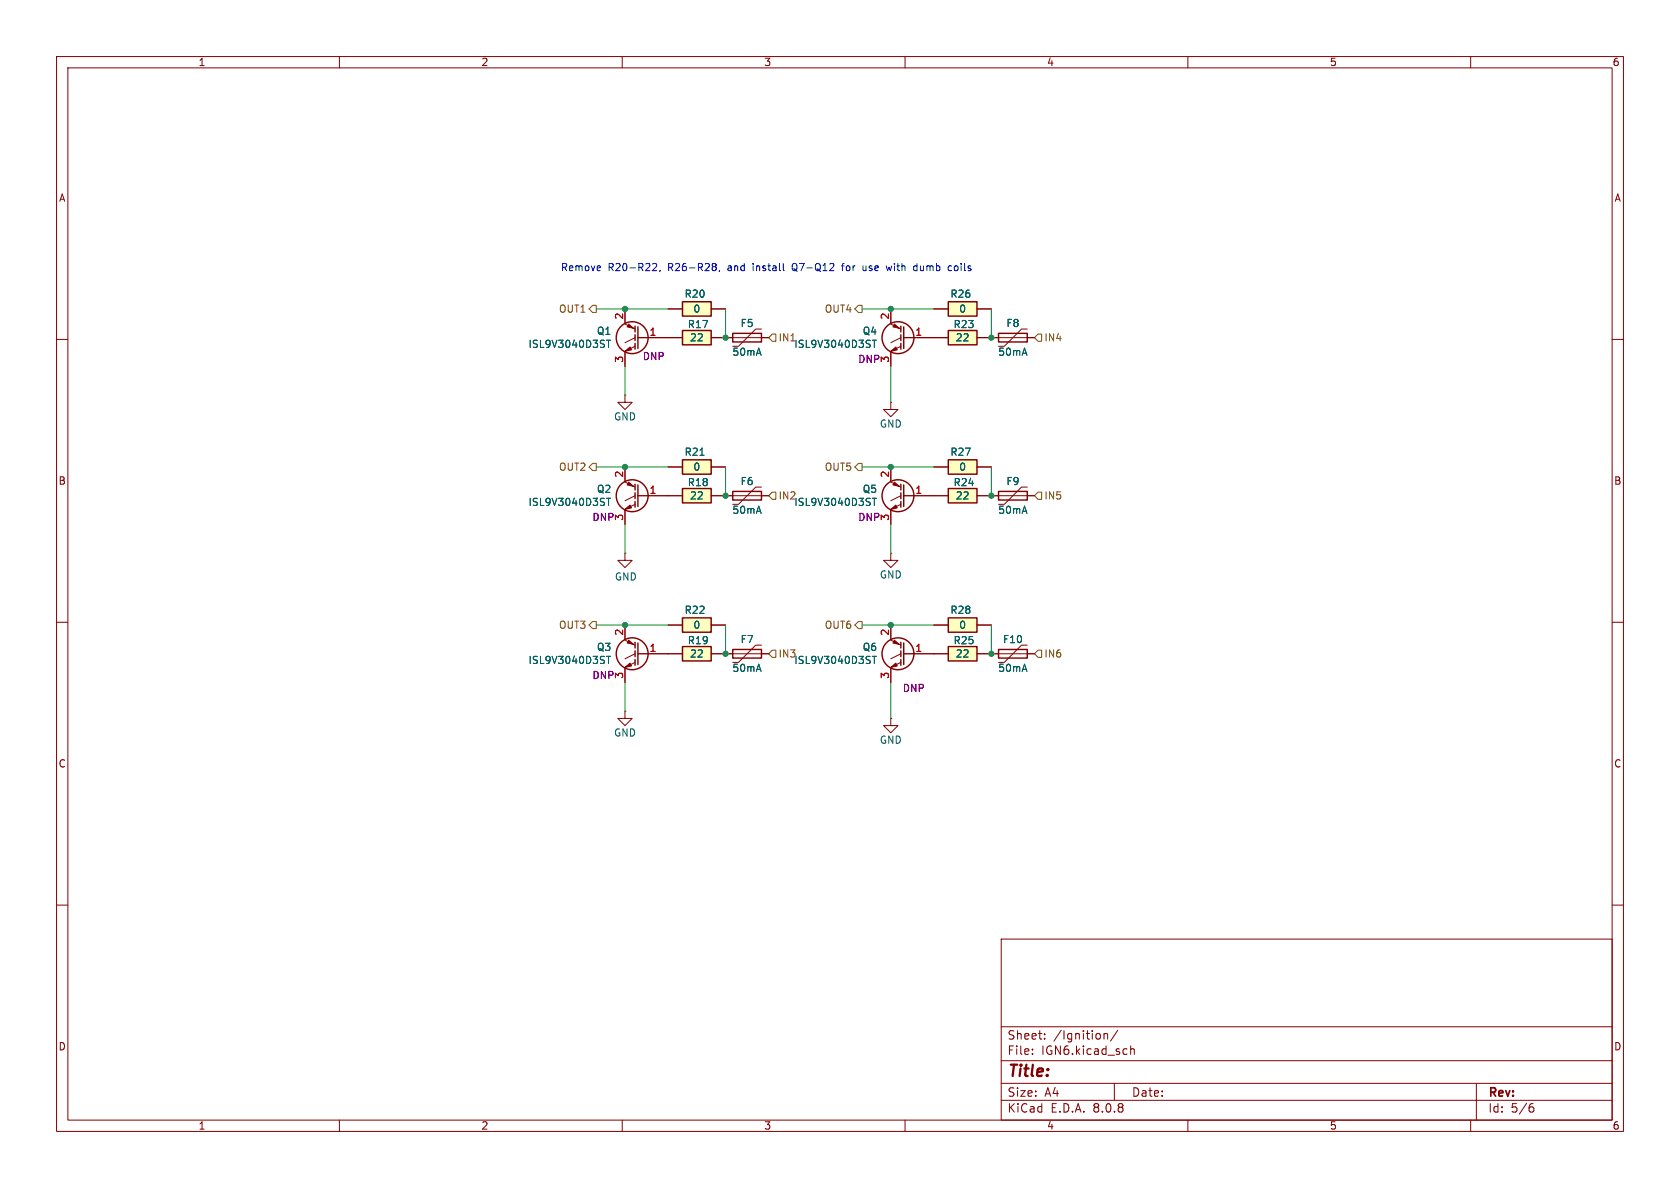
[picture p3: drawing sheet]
<svg xmlns="http://www.w3.org/2000/svg" width="297mm" height="210mm" viewBox="0 0 297 210" stroke-linecap="round" stroke-linejoin="round" font-family="sans-serif">
<g fill="none" stroke="#840000" stroke-width=".18">
<path d="M10 10h277v190h-277zM12 12h273v186h-273zM60 10v2M110 10v2M160 10v2M210 10v2M260 10v2M10 60h2M285 60h2M10 110h2M128.3 115.6h7.6M134.6 114h-1l-3 3.1h-1.1"/>
<path d="M175.3 115.6h7.6M181.6 114h-1l-3.1 3.1h-1M285 110h2M10 160h2M177 166h108v32h-108zM285 160h2M60 198v2M110 198v2M160 198v2M177 194.5h108M177 191.5h108M177 187.5h108"/>
<path d="M177 181.5h108M182.5 186.3v.1M182.5 185.5v.1M184.7 183.6v.1M184.7 182.8v.1M195.2 182.7v1M195.2 182.8l.2-.1 .3 .1 .1 .9M197 191.5v3M197.6 182.1l-1.3 2M199.9 184.9v1.5M199.9 185.5l.2-.1 .4 .1v.9M210 198v2"/>
<path d="M260 198v2M261 191.5v6.5M270.6 195.7h.4l.2 .3-.1 .5-.5 .1M271 195.1l-.4 .1"/>
</g>
<path d="M129.5 114.8h5.1v1.5h-5.1zM176.5 114.8h5.1v1.5h-5.1z" fill="none" stroke="#840000" stroke-width=".25"/>
<path d="M120.6 114.3h5.1v2.5h-5.1z" fill="#ffffc2"/>
<path d="M120.6 114.3h5.1v2.5h-5.1z" fill="none" stroke="#840000" stroke-width=".25"/>
<path d="M118.1 115.6h2.5M125.7 115.6h2.6" fill="none" stroke="#840000" stroke-width=".18"/>
<path d="M167.6 53.3h5.1v2.6h-5.1z" fill="#ffffc2"/>
<path d="M167.6 53.3h5.1v2.6h-5.1zM176.5 58.9h5.1v1.6h-5.1z" fill="none" stroke="#840000" stroke-width=".25"/>
<path d="M165.1 54.6h2.5M172.7 54.6h2.6M175.3 59.7h7.6M181.6 58.2h-1l-3.1 3h-1" fill="none" stroke="#840000" stroke-width=".18"/>
<path d="M167.6 58.4h5.1v2.6h-5.1z" fill="#ffffc2"/>
<path d="M167.6 58.4h5.1v2.6h-5.1z" fill="none" stroke="#840000" stroke-width=".25"/>
<path d="M165.1 59.7h2.5M172.7 59.7h2.6" fill="none" stroke="#840000" stroke-width=".18"/>
<path d="M120.6 109.2h5.1v2.6h-5.1z" fill="#ffffc2"/>
<path d="M120.6 109.2h5.1v2.6h-5.1z" fill="none" stroke="#840000" stroke-width=".25"/>
<path d="M110.5 97.8v1.3h1.3l-1.3 1.2-1.3-1.2h1.3M110.5 97.8h.1M118.1 110.5h2.5M125.7 110.5h2.6" fill="none" stroke="#840000" stroke-width=".18"/>
<path d="M120.6 58.4h5.1v2.6h-5.1z" fill="#ffffc2"/>
<g fill="none" stroke="#840000" stroke-width=".25">
<path d="M120.6 58.4h5.1v2.6h-5.1zM129.5 58.9h5.1v1.6h-5.1zM159.3 57.7v1M159.3 59.2v1M159.8 57.8v3.8M159.3 60.7v1M176.5 86.9h5.1v1.5h-5.1z"/>
<circle cx="158.7" cy="59.7" r="2.82"/>
</g>
<path d="M118.1 59.7h2.5M125.7 59.7h10.2M134.6 58.2h-1l-3 3h-1.1M157.5 57.3l1.8 .9M157.5 54.6v2.6M159.3 59.7l-1.8 .9M159.8 59.7h5.3M157.5 62.2v2.6M159.3 61.2l-1.8 .9M175.3 87.6h7.6M181.6 86.1h-1l-3.1 3.1h-1" fill="none" stroke="#840000" stroke-width=".18"/>
<g fill="#840000" stroke="#840000" stroke-width=".18">
<path d="M157.5 62.1l.9-.8 .2 .5z"/>
<path d="M158.1 57.3l.9 .7-1.1-.2z"/>
</g>
<path d="M154.2 60.1h.7M154.6 60.1v1.3" fill="none" stroke="#006464" stroke-width=".18"/>
<path d="M167.6 109.2h5.1v2.6h-5.1z" fill="#ffffc2"/>
<path d="M167.6 109.2h5.1v2.6h-5.1z" fill="none" stroke="#840000" stroke-width=".25"/>
<path d="M165.1 110.5h2.5M172.7 110.5h2.6" fill="none" stroke="#840000" stroke-width=".18"/>
<path d="M167.6 81.3h5.1v2.5h-5.1z" fill="#ffffc2"/>
<path d="M167.6 81.3h5.1v2.5h-5.1z" fill="none" stroke="#840000" stroke-width=".25"/>
<path d="M165.1 82.6h2.5M172.7 82.6h2.6" fill="none" stroke="#840000" stroke-width=".18"/>
<path d="M167.6 86.4h5.1v2.5h-5.1z" fill="#ffffc2"/>
<g fill="none" stroke="#840000" stroke-width=".25">
<path d="M167.6 86.4h5.1v2.5h-5.1zM159.3 113.5v1.1M159.3 115.1v1M159.3 116.6v1M159.8 113.7v3.8"/>
<circle cx="158.7" cy="115.6" r="2.82"/>
</g>
<path d="M157.5 71.1v1.3h1.2l-1.2 1.3-1.3-1.3h1.3M157.5 71.1h.1M165.1 87.6h2.5M172.7 87.6h2.6M157.5 113.2l1.8 .8M157.5 110.5v2.5M157.5 118.1v2.6M159.3 117.1l-1.8 .9M159.3 115.6l-1.8 .9M159.8 115.6h5.3" fill="none" stroke="#840000" stroke-width=".18"/>
<g fill="#840000" stroke="#840000" stroke-width=".18">
<path d="M157.5 118l.9-.8 .2 .5z"/>
<path d="M158.1 113.2l.9 .7-1.1-.2z"/>
</g>
<path d="M154.2 116h.7M154.6 116v1.3" fill="none" stroke="#006464" stroke-width=".18"/>
<path d="M167.6 114.3h5.1v2.5h-5.1z" fill="#ffffc2"/>
<path d="M167.6 114.3h5.1v2.5h-5.1z" fill="none" stroke="#840000" stroke-width=".25"/>
<path d="M165.1 115.6h2.5M172.7 115.6h2.6" fill="none" stroke="#840000" stroke-width=".18"/>
<path d="M120.6 86.4h5.1v2.5h-5.1z" fill="#ffffc2"/>
<path d="M120.6 86.4h5.1v2.5h-5.1z" fill="none" stroke="#840000" stroke-width=".25"/>
<path d="M118.1 87.6h2.5M125.7 87.6h2.6" fill="none" stroke="#840000" stroke-width=".18"/>
<path d="M120.6 81.3h5.1v2.5h-5.1z" fill="#ffffc2"/>
<g fill="none" stroke="#840000" stroke-width=".25">
<path d="M112.3 57.7v1M112.3 59.2v1M112.8 57.8v3.8M112.3 60.7v1M112.3 85.6v1M112.3 87.1v1M112.3 88.6v1.1M112.8 85.7v3.8M120.6 81.3h5.1v2.5h-5.1zM129.5 86.9h5.1v1.5h-5.1zM159.3 85.6v1M159.3 87.1v1"/>
<path d="M159.3 88.6v1.1M159.8 85.7v3.8M112.3 113.5v1.1M112.3 115.1v1M112.3 116.6v1M112.8 113.7v3.8"/>
<circle cx="111.8" cy="59.7" r="2.82"/>
<circle cx="111.8" cy="87.6" r="2.82"/>
<circle cx="158.7" cy="87.6" r="2.82"/>
<circle cx="111.8" cy="115.6" r="2.82"/>
</g>
<g fill="none" stroke="#840000" stroke-width=".18">
<path d="M110.5 57.3l1.8 .9M110.5 54.6v2.6M112.3 59.7l-1.8 .9M112.8 59.7h5.3M110.5 69.9v1.2h1.3l-1.3 1.3-1.3-1.3h1.3M110.5 69.9h.1M110.5 62.2v2.6M112.3 61.2l-1.8 .9M110.5 82.6v2.5M110.5 90.2v2.5M110.5 85.2l1.8 .9M112.3 89.2l-1.8 .8"/>
<path d="M112.3 87.6l-1.8 .9M112.8 87.6h5.3M118.1 82.6h2.5M125.7 82.6h2.6M128.3 87.6h7.6M134.6 86.1h-1l-3 3.1h-1.1M157.5 97.8v1.3h1.2l-1.2 1.2-1.3-1.2h1.3M157.5 97.8h.1M157.5 85.2l1.8 .9M157.5 82.6v2.5M157.5 90.2v2.5M159.3 89.2l-1.8 .8"/>
<path d="M159.3 87.6l-1.8 .9M159.8 87.6h5.3M110.5 110.5v2.5M110.5 118.1v2.6M110.5 113.2l1.8 .8M112.3 117.1l-1.8 .9M112.3 115.6l-1.8 .9M112.8 115.6h5.3M110.5 125.7v1.3h1.3l-1.3 1.3-1.3-1.3h1.3M110.5 125.7h.1M157.5 127v1.3h1.2l-1.2 1.2-1.3-1.2h1.3M157.5 127h.1"/>
</g>
<path d="M107.2 60.1h.7M107.6 60.1v1.3M107.2 88.1h.7M107.6 88.1v1.3M123.7 80.5h.8M154.2 88.1h.7M154.6 88.1v1.3M107.2 116h.7M107.6 116v1.3" fill="none" stroke="#006464" stroke-width=".18"/>
<g fill="#840000" stroke="#840000" stroke-width=".18">
<path d="M157.5 90l.9-.7 .2 .5z"/>
<path d="M158.1 85.2l.9 .8-1.1-.3z"/>
<path d="M110.5 62.1l.9-.8 .2 .5z"/>
<path d="M111.1 57.3l.9 .7-1.1-.2z"/>
<path d="M110.5 90l.9-.7 .2 .5z"/>
<path d="M111.1 85.2l.9 .8-1.1-.3z"/>
<path d="M110.5 118l.9-.8 .2 .5z"/>
<path d="M111.1 113.2l.9 .7-1.1-.2z"/>
</g>
<path d="M120.6 53.3h5.1v2.6h-5.1z" fill="#ffffc2"/>
<path d="M120.6 53.3h5.1v2.6h-5.1z" fill="none" stroke="#840000" stroke-width=".25"/>
<g fill="none" stroke="#840000" stroke-width=".18">
<path d="M110.5 54.6v2.6M112.8 59.7h7.8M118.1 54.6h2.5M125.7 54.6h2.6M125.7 59.7h3.8M134.6 59.7h1.3M157.5 54.6v2.6M159.8 59.7h7.8M165.1 54.6h2.5M172.7 54.6h2.6M172.7 59.7h3.8M181.6 59.7h1.3"/>
<path d="M110.5 62.2v2.6M157.5 62.2v2.6M110.5 82.6v2.5M110.5 90.2v2.5M112.8 87.6h7.8M118.1 82.6h2.5M125.7 87.6h3.8M125.7 82.6h2.6M134.6 87.6h1.3M157.5 82.6v2.5M157.5 90.2v2.5M159.8 87.6h7.8"/>
<path d="M165.1 82.6h2.5M172.7 87.6h3.8M172.7 82.6h2.6M181.6 87.6h1.3M110.5 110.5v2.5M110.5 118.1v2.6M112.8 115.6h7.8M118.1 110.5h2.5M125.7 115.6h3.8M125.7 110.5h2.6M134.6 115.6h1.3M157.5 110.5v2.5"/>
<path d="M157.5 118.1v2.6M159.8 115.6h7.8M165.1 110.5h2.5M172.7 115.6h3.8M172.7 110.5h2.6M181.6 115.6h1.3"/>
</g>
<path d="M104.8 54h.6v1.2h-.6l-.7-.6zM136.5 59.1h.7v1.2h-.7l-.6-.6zM151.8 54h.6v1.2h-.6l-.7-.6zM183.5 59.1h.6v1.2h-.6l-.6-.6zM104.8 81.9h.6v1.3h-.6l-.7-.6zM136.5 87h.7v1.3h-.7l-.6-.7zM151.8 81.9h.6v1.3h-.6l-.7-.6zM183.5 87h.6v1.3h-.6l-.6-.7zM104.8 109.9h.6v1.2h-.6l-.7-.6zM136.5 114.9h.7v1.3h-.7l-.6-.6zM151.8 109.9h.6v1.2h-.6l-.7-.6zM183.5 114.9h.6v1.3h-.6l-.6-.6z" fill="none" stroke="#725600" stroke-width=".18"/>
<g fill="none" stroke="#0000c2" stroke-width=".18">
<path d="M115.4 46.6h.5l.2 .3-.8 .9h.8M116.7 47.8l-.1 .2M126.1 46.6h.3l.2 .2-.2 .3M126.1 47.1h.3M126.4 47.1l.2 .3v.2l-.1 .2h-.4M127.2 47.8l-.1 .2M138.5 47.8h.2M140.2 46.6a.9 .9 0 0 0 0 1.2M148.8 47h.4M149.2 46.6l-.3 .2v1M152.6 47v.8h.3l.2-.1M157.6 47l-.2 .8-.2-.6-.3 .6"/>
<path d="M161.6 47.8h.5M161.6 47.1h.5M162.1 46.6v1.2M167.9 47l.3 .1M168.2 47.8h-.3M168.8 47.1v.6"/>
</g>
<g fill="none" stroke="#009600" stroke-width=".18">
<path d="M105.4 54.6h12.7M128.3 54.6v5.1M152.4 54.6h12.7M175.3 54.6v5.1M110.5 64.8v5.1M157.5 64.8v6.3M105.4 82.6h12.7M110.5 92.7v5.1M128.3 82.6v5M152.4 82.6h12.7M157.5 92.7v5.1M175.3 82.6v5"/>
<path d="M105.4 110.5h12.7M128.3 110.5v5.1M152.4 110.5h12.7M175.3 110.5v5.1M110.5 120.7v5M157.5 120.7v6.3"/>
</g>
<g fill="none" stroke="#006464" stroke-width=".18">
<path d="M107.2 60.1h.7M107.6 60.1v1.3M154.2 60.1h.7M154.6 60.1v1.3M107.2 88.1h.7M107.6 88.1v1.3M123.7 80.5h.8M154.2 88.1h.7M154.6 88.1v1.3M107.2 116h.7M107.6 116v1.3M154.2 116h.7"/>
<path d="M154.6 116v1.3"/>
</g>
<g fill="#009600" stroke="#009600" stroke-width=".18">
<circle cx="175.3" cy="59.7" r=".46"/>
<circle cx="175.3" cy="87.6" r=".46"/>
<circle cx="175.3" cy="115.6" r=".46"/>
<circle cx="157.5" cy="82.6" r=".46"/>
<circle cx="128.3" cy="87.6" r=".46"/>
<circle cx="157.5" cy="54.6" r=".46"/>
<circle cx="110.5" cy="82.6" r=".46"/>
<circle cx="110.5" cy="110.5" r=".46"/>
<circle cx="157.5" cy="110.5" r=".46"/>
<circle cx="128.3" cy="59.7" r=".46"/>
<circle cx="110.5" cy="54.6" r=".46"/>
<circle cx="128.3" cy="115.6" r=".46"/>
</g>
<text font-size="2.8" fill="#840000" x="178" y="190.9">Title:</text>
<g font-size="2.1" fill="#840000">
<text x="178" y="184">Sheet:</text>
<text x="186.2" y="184">/Ignition/</text>
<text x="178" y="186.7">File:</text>
<text x="184.1" y="186.7">IGN6.kicad_sch</text>
<text x="178" y="196.9">KiCad</text>
<text x="178" y="194.1">Size:</text>
<text x="184.7" y="194.1">A4</text>
<text x="185.7" y="196.9">E.D.A.</text>
<text x="193.3" y="196.9">8.0.8</text>
<text x="200" y="194.1">Date:</text>
<text x="263" y="194.3">Rev:</text>
<text x="263" y="196.9">Id:</text>
<text x="267.1" y="196.9">5/6</text>
</g>
<g font-size="1.8" fill="#840000">
<text x="35" y="11.9">1</text>
<text x="85" y="11.9">2</text>
<text x="135" y="11.9">3</text>
<text x="185" y="11.9">4</text>
<text x="235" y="11.9">5</text>
<text x="285" y="11.9">6</text>
<text x="10.3" y="35.9">A</text>
<text x="285.3" y="35.9">A</text>
<text x="10.3" y="85.9">B</text>
<text x="285.3" y="85.9">B</text>
<text x="10.3" y="135.9">C</text>
<text x="285.3" y="135.9">C</text>
<text x="10.3" y="185.9">D</text>
<text x="285.3" y="185.9">D</text>
<text x="35" y="199.9">1</text>
<text x="85" y="199.9">2</text>
<text x="135" y="199.9">3</text>
<text x="185" y="199.9">4</text>
<text x="235" y="199.9">5</text>
<text x="285" y="199.9">6</text>
</g>
<g font-size="1.8" fill="#0000c2">
<text x="99.1" y="48">Remove</text>
<text x="107.5" y="48">R20-R22,</text>
<text x="118.2" y="48">R26-R28,</text>
<text x="128.9" y="48">and</text>
<text x="133.6" y="48">install</text>
<text x="140.7" y="48">Q7-Q12</text>
<text x="149.7" y="48">for</text>
<text x="153.6" y="48">use</text>
<text x="158" y="48">with</text>
<text x="163" y="48">dumb</text>
<text x="169.3" y="48">coils</text>
</g>
<g font-size="1.8" fill="#006464">
<text x="120.9" y="52.8">R20</text>
<text x="167.9" y="52.8">R26</text>
<text x="105.4" y="59.4">Q1</text>
<text x="121.5" y="58.2">R17</text>
<text x="122.5" y="55.5">0</text>
<text x="130.8" y="58">F5</text>
<text x="152.4" y="59.4">Q4</text>
<text x="168.5" y="58.2">R23</text>
<text x="169.5" y="55.5">0</text>
<text x="177.8" y="58">F8</text>
<text x="93.3" y="61.7">ISL9V3040D3ST</text>
<text x="121.9" y="60.6">22</text>
<text x="129.4" y="63.1">50mA</text>
<text x="140.3" y="61.7">ISL9V3040D3ST</text>
<text x="168.9" y="60.6">22</text>
<text x="176.4" y="63.1">50mA</text>
<text x="108.5" y="74.5">GND</text>
<text x="155.4" y="75.8">GND</text>
<text x="120.9" y="80.8">R21</text>
<text x="122.5" y="83.4">0</text>
<text x="167.9" y="80.8">R27</text>
<text x="169.5" y="83.4">0</text>
<text x="93.3" y="89.6">ISL9V3040D3ST</text>
<text x="105.4" y="87.3">Q2</text>
<text x="121.5" y="86.1">R18</text>
<text x="121.9" y="88.5">22</text>
<text x="130.8" y="86">F6</text>
<text x="140.3" y="89.6">ISL9V3040D3ST</text>
<text x="152.4" y="87.3">Q5</text>
<text x="168.5" y="86.1">R24</text>
<text x="168.9" y="88.5">22</text>
<text x="177.8" y="86">F9</text>
<text x="129.4" y="91">50mA</text>
<text x="176.4" y="91">50mA</text>
<text x="108.6" y="102.8">GND</text>
<text x="155.4" y="102.5">GND</text>
<text x="120.9" y="108.7">R22</text>
<text x="122.5" y="111.4">0</text>
<text x="130.8" y="113.9">F7</text>
<text x="167.9" y="108.7">R28</text>
<text x="169.5" y="111.4">0</text>
<text x="177.2" y="113.9">F10</text>
<text x="93.3" y="117.6">ISL9V3040D3ST</text>
<text x="105.4" y="115.3">Q3</text>
<text x="121.5" y="114.1">R19</text>
<text x="121.9" y="116.4">22</text>
<text x="129.4" y="119">50mA</text>
<text x="140.3" y="117.6">ISL9V3040D3ST</text>
<text x="152.4" y="115.3">Q6</text>
<text x="168.5" y="114.1">R25</text>
<text x="168.9" y="116.4">22</text>
<text x="176.4" y="119">50mA</text>
<text x="108.5" y="130.4">GND</text>
<text x="155.4" y="131.7">GND</text>
</g>
<g font-size="1.8" fill="#725600">
<text x="98.7" y="55.5">OUT1</text>
<text x="145.7" y="55.5">OUT4</text>
<text x="137.5" y="60.6">IN1</text>
<text x="184.5" y="60.6">IN4</text>
<text x="98.7" y="83.4">OUT2</text>
<text x="145.7" y="83.4">OUT5</text>
<text x="137.5" y="88.5">IN2</text>
<text x="184.5" y="88.5">IN5</text>
<text x="98.7" y="111.4">OUT3</text>
<text x="145.7" y="111.4">OUT6</text>
<text x="137.5" y="116.4">IN3</text>
<text x="184.5" y="116.4">IN6</text>
</g>
<g font-size="1.8" fill="#a90000">
<text x="110.2" y="56.6" transform="rotate(-90 110.2 56.6)">2</text>
<text x="114.7" y="59.4">1</text>
<text x="157.2" y="56.6" transform="rotate(-90 157.2 56.6)">2</text>
<text x="161.7" y="59.4">1</text>
<text x="110.2" y="64.2" transform="rotate(-90 110.2 64.2)">3</text>
<text x="157.2" y="64.2" transform="rotate(-90 157.2 64.2)">3</text>
<text x="110.2" y="84.5" transform="rotate(-90 110.2 84.5)">2</text>
<text x="114.7" y="87.4">1</text>
<text x="157.2" y="84.5" transform="rotate(-90 157.2 84.5)">2</text>
<text x="161.7" y="87.4">1</text>
<text x="110.2" y="92.1" transform="rotate(-90 110.2 92.1)">3</text>
<text x="157.2" y="92.1" transform="rotate(-90 157.2 92.1)">3</text>
<text x="110.2" y="112.5" transform="rotate(-90 110.2 112.5)">2</text>
<text x="157.2" y="112.5" transform="rotate(-90 157.2 112.5)">2</text>
<text x="114.7" y="115.3">1</text>
<text x="161.7" y="115.3">1</text>
<text x="110.2" y="120.1" transform="rotate(-90 110.2 120.1)">3</text>
<text x="157.2" y="120.1" transform="rotate(-90 157.2 120.1)">3</text>
</g>
<g font-size="1.8" fill="#840084">
<text x="113.5" y="63.9">DNP</text>
<text x="151.6" y="64.4">DNP</text>
<text x="104.6" y="92.3">DNP</text>
<text x="151.6" y="92.3">DNP</text>
<text x="104.6" y="120.2">DNP</text>
<text x="159.5" y="122.5">DNP</text>
</g>
</svg>
